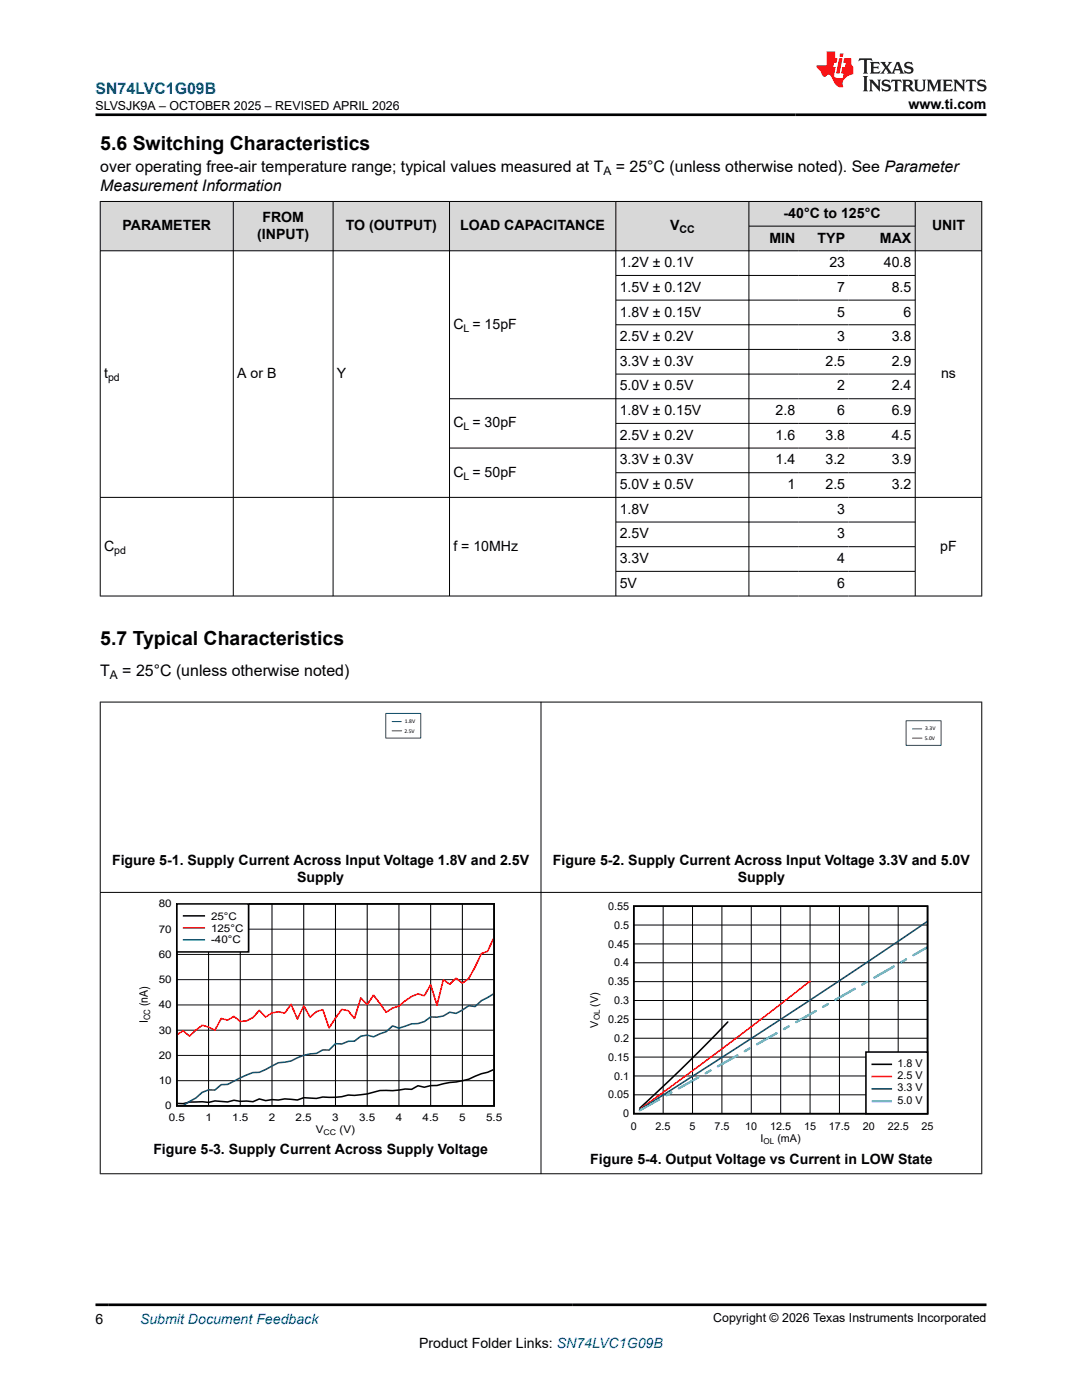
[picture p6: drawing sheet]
<svg xmlns="http://www.w3.org/2000/svg" width="216mm" height="279mm" viewBox="0 0 216 279" stroke-linecap="round" stroke-linejoin="round" font-family="sans-serif">
<g fill="#d8d8d8">
<path d="M20 40.2h175.9v4.9h-175.9z" fill-rule="evenodd"/>
<path d="M20.1 40.3h26.4v9.7h-26.4z" fill-rule="evenodd"/>
<path d="M46.6 40.3h19.8v9.7h-19.8z" fill-rule="evenodd"/>
<path d="M66.5 40.3h23.1v9.7h-23.1z" fill-rule="evenodd"/>
<path d="M89.8 40.3h33v9.7h-33z" fill-rule="evenodd"/>
<path d="M122.9 40.3h26.5v9.7h-26.5z" fill-rule="evenodd"/>
<path d="M149.5 40.3h33.1v4.8h-33.1z" fill-rule="evenodd"/>
<path d="M182.7 40.3h13.1v9.7h-13.1z" fill-rule="evenodd"/>
<path d="M149.5 45.2h9.9v4.8h-9.9z" fill-rule="evenodd"/>
<path d="M159.4 45.2h9.9v4.8h-9.9z" fill-rule="evenodd"/>
<path d="M169.3 45.2h13.3v4.8h-13.3z" fill-rule="evenodd"/>
</g>
<g fill="none" stroke="#000" stroke-width=".2">
<path d="M19.9 40.2h176.1M19.9 50.1h176.1M20 40.1v78.9M46.6 40.1v78.9M66.5 40.1v78.9M89.7 40.1v78.9M122.9 40.1v78.9M122.9 55h59.8M122.9 59.9h59.8M149.4 40.1v78.9M149.4 45.1h33.3M182.6 40.1v78.9"/>
<path d="M195.9 40.1v78.9M89.7 79.6h93M122.9 64.8h59.8M122.9 69.7h59.8M122.9 74.7h59.8M19.9 99.3h176.1M89.7 89.4h93M122.9 84.5h59.8M122.9 94.3h59.8M19.9 118.9h176.1M122.9 104.2h59.8M122.9 109.1h59.8"/>
<path d="M122.9 114h59.8M35.3 195.5h63.3M35.3 190.5h63.3M35.3 185.4h63.3M41.6 180.4v40.3M47.9 180.4v40.3M54.3 180.4v40.3M60.6 180.4v40.3M66.9 180.4v40.3M73.3 180.4v40.3M79.6 180.4v40.3M85.9 180.4v40.3"/>
<path d="M92.3 180.4v40.3M35.3 215.7h63.3M35.3 210.6h63.3M35.3 205.6h63.3M35.3 200.6h63.3"/>
</g>
<path d="M77 142.4h7v4.9h-7zM78.2 144h1.9M180.8 143.8h7v5h-7zM182.1 145.5h1.8" fill="none" stroke="#1f467d" stroke-width=".2"/>
<path d="M78.2 145.9h2M182.1 147.3h1.9" fill="none" stroke="#4f622a" stroke-width=".2"/>
<path d="M35.3 180.4h63.3v40.3h-63.3zM98.4 213.5l-1.1 .5-2.5 .8a12.9 12.9 0 0 1-5.1 1.2l-2.5 .6-1.3 .1-1.2 .3-1.3-.3-1.3 .7-1.2-.1a18.1 18.1 0 0 1-5.1 .3 15.8 15.8 0 0 1-6.3 .9 13.1 13.1 0 0 1-5.1 .4l-1.3 .3-2.5-.1-1.3 .4-2.5-.2-1.3 .2h-1.2l-1.3 .2-1.3-.4-1.2 .6-2.6-.1-1.2-.2-1.3 .3-2.5-.2-1.3 .3a15.5 15.5 0 0 0-5 .3l-1.2-.1" fill="none" stroke="#000" stroke-width=".32"/>
<path d="M98.4 187.3l-1.1 2.6-1.2 .4-2.6 5-1.2 .9-1.3-1-1.3 1.2-1.2-.9-1.3 5.1-1.3-4.1-1.2 2.2-1.3-.4-1.3 .6-2.5 1.9-1.3 .4-1.2 .8-2.6-3.4-1.2 1.9-1.3-1.3-1.3 4.1-1.2-1.6-1.3-.3-2.5 3.8-1.3-3.7-1.3 .4-1.2 1.1-1.3-2.3-1.3 2.7-1.2-3-1.3 1.8-1.3-.3-1.2 .3-1.3 .8-1.3-1.4-1.2 1.5-1.3 .6-1.3 .2-1.2-1.1-1.3 .8-1.3-.3-1.2 2.3-1.3-.6-1.3-.4-2.5 2.2-1.2-1.1-1.2 .7" fill="none" stroke="#f00" stroke-width=".32"/>
<path d="M98.4 198.4l-2.3 1.3-1.3 1.2-1.3-.2-2.5 1.6-1.3-.3-1.2 .8-1.3 .2h-1.3l-1.2 .9-1.3 .4h-1.3l-2.5 .9-1.3-.5-1.2 1.2-2.6 1-1.2-.3-1.3 .2-1.3 1h-1.2l-1.3 .5h-1.3l-1.2 1.3-1.3-.1-1.3 .7a9.9 9.9 0 0 0-5 1.5l-2.6 .4-3.8 1.9-1.2 .1-2.6 1-2.5 1.3-1.3 .1-1.2 1h-1.3l-1.3 .5-1.2 1.1-2.5 1.5" fill="none" stroke="#156" stroke-width=".32"/>
<path d="M35.3 180.4h14.3v9.6h-14.3z" fill-rule="evenodd" fill="#fff"/>
<path d="M35.3 180.4h14.3v9.6h-14.3zM36.6 182.8h4.1" fill="none" stroke="#000" stroke-width=".32"/>
<path d="M36.6 185.2h4.1" fill="none" stroke="#f00" stroke-width=".32"/>
<path d="M36.6 187.6h4.1" fill="none" stroke="#156" stroke-width=".32"/>
<path d="M126.5 180.8h58.6v41.5h-58.6zM145.2 204l-8.2 8.3-9.4 8.9" fill="none" stroke="#000" stroke-width=".31"/>
<g fill="none" stroke="#000" stroke-width=".2">
<path d="M126.5 199.7h58.6M126.5 195.9h58.6M126.5 192.1h58.6M126.5 188.4h58.6M126.5 184.6h58.6M132.3 180.8v41.5M138.2 180.8v41.5M144 180.8v41.5M149.9 180.8v41.5M155.8 180.8v41.5M161.6 180.8v41.5M167.5 180.8v41.5"/>
<path d="M173.4 180.8v41.5M179.2 180.8v41.5M126.5 218.5h58.6M126.5 214.7h58.6M126.5 211h58.6M126.5 207.2h58.6M126.5 203.4h58.6"/>
</g>
<path d="M161.6 195.8l-15.2 11.8-18.8 13.8" fill="none" stroke="#f00" stroke-width=".31"/>
<path d="M184.9 184l-24.4 16.4-32.9 21.1" fill="none" stroke="#105465" stroke-width=".31"/>
<g fill="none" stroke="#00bacc" stroke-width=".44">
<path d="M170.6 197.3l-3.9 2.3M173 195.9l-1 .6M178.4 192.9l-3.9 2.2M180.8 191.5l-1 .5M184.9 189.1l-2.6 1.5M131.5 219.4l-3.9 2.2M134 218l-1 .6M139.3 215l-3.9 2.2M141.8 213.6l-1 .6M147.1 210.6l-3.9 2.2M149.6 209.2l-1 .6M155 206.2l-4 2.2"/>
<path d="M157.4 204.8l-1 .6M162.8 201.8l-3.9 2.2M165.2 200.4l-1 .5"/>
</g>
<path d="M172.8 210h12.3v12.3h-12.3z" fill-rule="evenodd" fill="#fff"/>
<path d="M172.8 210h12.3v12.3h-12.3zM174 212.4h3.8" fill="none" stroke="#000" stroke-width=".31"/>
<path d="M174 214.9h3.8" fill="none" stroke="#f00" stroke-width=".31"/>
<path d="M174 217.3h3.8" fill="none" stroke="#105465" stroke-width=".31"/>
<path d="M174.2 219.8h3.5" fill="none" stroke="#00bacc" stroke-width=".44"/>
<path d="M19.9 140.1h176.1M20 140.1v94.2M108 140.1v94.2M195.9 140.1v94.2M19.9 178.1h176.1M19.9 234.2h176.1" fill="none" stroke="#000" stroke-width=".2"/>
<path d="M171.5 11.6l-.2 .6 .5-.2h.6v.1v2.2l-.2 .4h1l-.2-.4v-2.2v-.1h.5l.6 .2-.2-.6zM173.6 12.4l.2 .3v1.6l-.2 .4h1.9l.1-.6a1.08 1.08 0 0 1-1.3 .2v-.7h.6l.4 .2v-.7l-.4 .2h-.6v-.5l.2-.2a1 1 0 0 1 1 .3l-.1-.5zM175.7 12.4l.9 1.1-1 1.2h.9l-.2-.2 .5-.8 .4 .8-.2 .2h1.6l-.2-.2 .2-.5h.9l.1 .5-.1 .2h.9l-.2-.4-.8-1.9h-.5l-.9 2.1-.9-1.1 .9-1h-.8l.2 .2-.4 .6-.4-.6 .2-.2zM179 12.8l.4 1h-.7zM180.7 12.5a.65 .65 0 0 0-.2 .7 .65 .65 0 0 0 .6 .5l.6 .1 .1 .3a.79 .79 0 0 1-.7 .4 .79 .79 0 0 1-.7-.5l.1 .7 .2-.1a.93 .93 0 0 0 1.1 0 .93 .93 0 0 0 .4-.9 1.46 1.46 0 0 0-1.2-.6l-.1-.3a1.09 1.09 0 0 1 1.2 .2l-.2-.6-.1 .1-.5-.2zM172.2 15.2l.2 .4v2.2l-.2 .4h1l-.2-.4v-2.2l.2-.4zM173.4 15.9l.2 .4v1.5l-.2 .4h.8l-.3-.4 .1-1.3 1.6 1.8v-2l.2-.4h-.7l.1 .2 .1 1.1-1.2-1.3zM176.2 16a.65 .65 0 0 0-.2 .8 .65 .65 0 0 0 .6 .4l.6 .2 .1 .2a.79 .79 0 0 1-.7 .4 .79 .79 0 0 1-.7-.5l.1 .7 .2-.1a.93 .93 0 0 0 1.1 .1 .93 .93 0 0 0 .4-1 1.46 1.46 0 0 0-1.2-.5l-.1-.4a1.09 1.09 0 0 1 1.2 .2l-.1-.6-.2 .1-.5-.1zM177.9 15.9l-.1 .6a.63 .63 0 0 1 .8-.3v1.6l-.3 .4h1l-.2-.4v-1.6a.66 .66 0 0 1 .8 .3l-.1-.6zM180 15.9l.2 .4v1.5l-.2 .4h1l-.2-.2-.1-.7h.5l.1 .2a.79 .79 0 0 0 1.2 .6l-1-.9a.61 .61 0 0 0 .6-.6 .61 .61 0 0 0-.5-.7zM180.8 16.2h.1a.47 .47 0 0 1 .5 .1 .47 .47 0 0 1 .1 .5l-.1 .1-.7 .1zM182.3 15.9l.2 .2a2.27 2.27 0 0 0 .4 2 1.04 1.04 0 0 0 1.7-.7v-1.3l.2-.2h-.8l.2 .4v1.1a.6 .6 0 0 1-.6 .6 .6 .6 0 0 1-.6-.6v-1.1l.3-.4zM184.9 15.9l.2 .4v1.5l-.2 .4h.8l-.3-.4v-1.4l.9 1.9 .9-1.9v1.4l-.3 .4h1l-.2-.4v-1.5l.2-.4h-.8l-.7 1.5-.6-1.5zM188.1 15.9l.2 .4v1.5l-.2 .4h1.9l.1-.6a1.09 1.09 0 0 1-1.3 .2v-.7h.6l.4 .2v-.6l-.4 .2h-.6v-.6l.2-.1a1.01 1.01 0 0 1 1 .3l-.1-.6zM190.2 15.9l.3 .4v1.5l-.3 .4h.8l-.2-.4v-1.3l1.6 1.8v-2l.2-.4h-.7l.2 .2v1.1l-1.2-1.3zM192.8 15.9l-.1 .6a.63 .63 0 0 1 .8-.3v1.6l-.3 .4h1l-.2-.4v-1.6a.66 .66 0 0 1 .8 .3l-.1-.6zM195.2 16a.65 .65 0 0 0-.2 .8 .65 .65 0 0 0 .6 .4l.6 .2 .2 .2a.79 .79 0 0 1-.7 .4 .79 .79 0 0 1-.7-.5l.1 .7 .2-.1a.93 .93 0 0 0 1 .1 .93 .93 0 0 0 .5-1 1.46 1.46 0 0 0-1.3-.5v-.4a1.09 1.09 0 0 1 1.2 .2l-.2-.6-.2 .1-.5-.1z" fill="#231f20"/>
<path d="M164.9 10.3v2.7h-2l.1 .4 .8 1a.95 .95 0 0 0 1 .9 .59 .59 0 0 1 .5-.4 .59 .59 0 0 1 .5 .3l.4 .8a1.59 1.59 0 0 0 2.1 1.4 1.61 1.61 0 0 1 1-2.3l1-.3-.1-1.5a1.59 1.59 0 0 1-.3-1.7h-1.5l-.2 .9h.6l-.2 .9h-.5l-.2 .9v.3l.4 .1-.1 .9h-.7a.73 .73 0 0 1-1-.7l.3-1.5h-.5l.1-.9h.5l.2-.9h-.5v-1.3zM167.4 11.6l-.6 3.1h.7l.6-3.1zM167.6 10.7l-.1 .6h.7l.1-.6z" fill="#ed1c24"/>
<path d="M19.1 22.9h177.8M19.1 260.4h177.8" fill="none" stroke="#000" stroke-width=".53"/>
<g font-size="3.9">
<text x="20" y="29.9">5.6 Switching Characteristics</text>
<text x="20" y="128.7">5.7 Typical Characteristics</text>
</g>
<text font-size="3.2" fill="#00f" x="19.1" y="18.7">SN74LVC1G09B</text>
<g font-size="3.2">
<text x="20" y="34.3">over operating free-air temperature range; typical values measured at T</text>
<text x="122.9" y="34.3">= 25°C (unless otherwise noted). See Parameter</text>
<text x="20" y="38.1">Measurement Information</text>
<text x="20" y="134.9">T</text>
<text x="24.4" y="134.9">= 25°C (unless otherwise noted)</text>
</g>
<g font-size="2.8">
<text x="181.3" y="21.8">www.ti.com</text>
<text x="24.4" y="45.9">PARAMETER</text>
<text x="51.3" y="47.6">(INPUT)</text>
<text x="52.4" y="44.2">FROM</text>
<text x="69" y="45.9">TO (OUTPUT)</text>
<text x="91.8" y="45.9">LOAD CAPACITANCE</text>
<text x="133.7" y="45.9">V</text>
<text x="156.4" y="43.5">-40°C to 125°C</text>
<text x="186" y="45.9">UNIT</text>
<text x="123.7" y="53.3">1.2V ± 0.1V</text>
<text x="153.5" y="48.4">MIN</text>
<text x="163.2" y="48.4">TYP</text>
<text x="165.5" y="53.3">23</text>
<text x="175.6" y="48.4">MAX</text>
<text x="176.4" y="53.3">40.8</text>
<text x="123.7" y="58.2">1.5V ± 0.12V</text>
<text x="167.1" y="58.2">7</text>
<text x="177.9" y="58.2">8.5</text>
<text x="90.5" y="65.6">C = 15pF</text>
<text x="123.7" y="63.2">1.8V ± 0.15V</text>
<text x="167.1" y="63.2">5</text>
<text x="180.3" y="63.2">6</text>
<text x="123.7" y="68.1">2.5V ± 0.2V</text>
<text x="167.1" y="68.1">3</text>
<text x="177.9" y="68.1">3.8</text>
<text x="20.8" y="75.5">t</text>
<text x="47.3" y="75.5">A or B</text>
<text x="67.2" y="75.5">Y</text>
<text x="123.7" y="73">3.3V ± 0.3V</text>
<text x="123.7" y="77.9">5.0V ± 0.5V</text>
<text x="164.7" y="73">2.5</text>
<text x="167.1" y="77.9">2</text>
<text x="177.9" y="73">2.9</text>
<text x="177.9" y="77.9">2.4</text>
<text x="187.8" y="75.5">ns</text>
<text x="123.7" y="82.9">1.8V ± 0.15V</text>
<text x="154.8" y="82.9">2.8</text>
<text x="167.1" y="82.9">6</text>
<text x="177.9" y="82.9">6.9</text>
<text x="90.5" y="85.3">C = 30pF</text>
<text x="123.7" y="87.8">2.5V ± 0.2V</text>
<text x="154.8" y="87.8">1.6</text>
<text x="164.7" y="87.8">3.8</text>
<text x="177.9" y="87.8">4.5</text>
<text x="90.5" y="95.2">C = 50pF</text>
<text x="123.7" y="92.7">3.3V ± 0.3V</text>
<text x="154.8" y="92.7">1.4</text>
<text x="164.7" y="92.7">3.2</text>
<text x="177.9" y="92.7">3.9</text>
<text x="123.7" y="97.6">5.0V ± 0.5V</text>
<text x="157.1" y="97.6">1</text>
<text x="164.7" y="97.6">2.5</text>
<text x="177.9" y="97.6">3.2</text>
<text x="123.7" y="102.5">1.8V</text>
<text x="123.7" y="107.5">2.5V</text>
<text x="167.1" y="102.5">3</text>
<text x="167.1" y="107.5">3</text>
<text x="20.8" y="109.9">C</text>
<text x="90.5" y="109.9">f = 10MHz</text>
<text x="123.7" y="112.4">3.3V</text>
<text x="167.1" y="112.4">4</text>
<text x="187.6" y="109.9">pF</text>
<text x="123.7" y="117.3">5V</text>
<text x="167.1" y="117.3">6</text>
<text x="22.4" y="172.7">Figure 5-1. Supply Current Across Input Voltage 1.8V and 2.5V</text>
<text x="110.3" y="172.7">Figure 5-2. Supply Current Across Input Voltage 3.3V and 5.0V</text>
<text x="59.3" y="176.1">Supply</text>
<text x="147.2" y="176.1">Supply</text>
<text x="30.6" y="230.2">Figure 5-3. Supply Current Across Supply Voltage</text>
<text x="117.8" y="232.2">Figure 5-4. Output Voltage vs Current in LOW State</text>
<text x="19.1" y="264.2">6</text>
<text x="83.6" y="269">Product Folder Links: SN74LVC1G09B</text>
</g>
<text font-size="2.8" fill="#00f" x="27.9" y="264.2">Submit Document Feedback</text>
<g font-size="2.5">
<text x="19.1" y="21.9">SLVSJK9A – OCTOBER 2025 – REVISED APRIL 2026</text>
<text x="142.3" y="263.9">Copyright © 2026 Texas Instruments Incorporated</text>
</g>
<g font-size="2.4">
<text x="120.4" y="34.9">A</text>
<text x="21.9" y="135.5">A</text>
</g>
<g font-size="2.3">
<text x="29.5" y="200.8" transform="rotate(-90 29.5 200.8)">(nA)</text>
<text x="29.5" y="204.2" transform="rotate(-90 29.5 204.2)">I</text>
</g>
<g font-size="2.1">
<text x="135.6" y="46.5">CC</text>
<text x="92.5" y="66.2">L</text>
<text x="21.6" y="76">pd</text>
<text x="92.5" y="85.9">L</text>
<text x="92.5" y="95.7">L</text>
<text x="22.8" y="110.5">pd</text>
<text x="31.7" y="181.1">80</text>
<text x="42.1" y="183.5">25°C</text>
<text x="42.1" y="185.9">125°C</text>
<text x="121.3" y="181.6">0.55</text>
<text x="122.5" y="185.3">0.5</text>
<text x="31.7" y="191.2">60</text>
<text x="31.7" y="186.1">70</text>
<text x="42.1" y="188.3">-40°C</text>
<text x="121.3" y="189.1">0.45</text>
<text x="31.7" y="196.2">50</text>
<text x="121.3" y="196.6">0.35</text>
<text x="122.5" y="192.9">0.4</text>
<text x="31.7" y="201.2">40</text>
<text x="119.3" y="200.9" transform="rotate(-90 119.3 200.9)">(V)</text>
<text x="122.5" y="200.4">0.3</text>
<text x="31.7" y="206.3">30</text>
<text x="119.3" y="205.1" transform="rotate(-90 119.3 205.1)">V</text>
<text x="121.3" y="204.2">0.25</text>
<text x="122.5" y="207.9">0.2</text>
<text x="31.7" y="211.3">20</text>
<text x="121.3" y="211.7">0.15</text>
<text x="122.5" y="215.5">0.1</text>
<text x="179.1" y="212.9">1.8 V</text>
<text x="179.1" y="215.3">2.5 V</text>
<text x="31.7" y="216.4">10</text>
<text x="33" y="221.4">0</text>
<text x="121.3" y="219.2">0.05</text>
<text x="179.1" y="217.8">3.3 V</text>
<text x="179.1" y="220.2">5.0 V</text>
<text x="33.7" y="223.8">0.5</text>
<text x="41" y="223.8">1</text>
<text x="46.3" y="223.8">1.5</text>
<text x="53.6" y="223.8">2</text>
<text x="59" y="223.8">2.5</text>
<text x="63" y="226.2">V</text>
<text x="66.3" y="223.8">3</text>
<text x="67.7" y="226.2">(V)</text>
<text x="71.7" y="223.8">3.5</text>
<text x="79" y="223.8">4</text>
<text x="84.3" y="223.8">4.5</text>
<text x="91.6" y="223.8">5</text>
<text x="97" y="223.8">5.5</text>
<text x="124.3" y="223">0</text>
<text x="125.9" y="225.4">0</text>
<text x="130.8" y="225.4">2.5</text>
<text x="137.6" y="225.4">5</text>
<text x="142.6" y="225.4">7.5</text>
<text x="148.7" y="225.4">10</text>
<text x="151.8" y="227.9">I</text>
<text x="153.7" y="225.4">12.5</text>
<text x="155.1" y="227.9">(mA)</text>
<text x="160.4" y="225.4">15</text>
<text x="165.4" y="225.4">17.5</text>
<text x="172.2" y="225.4">20</text>
<text x="177.1" y="225.4">22.5</text>
<text x="183.9" y="225.4">25</text>
</g>
<text font-size="1.7" x="29.9" y="203.7" transform="rotate(-90 29.9 203.7)">CC</text>
<g font-size="1.6">
<text x="119.7" y="203.6" transform="rotate(-90 119.7 203.6)">OL</text>
<text x="64.6" y="226.5">CC</text>
<text x="152.4" y="228.2">OL</text>
</g>
<g font-size="1.1">
<text x="80.7" y="146.2">2.5V</text>
<text x="80.8" y="144.3">1.8V</text>
<text x="184.5" y="147.7">5.0V</text>
<text x="184.6" y="145.8">3.3V</text>
</g>
</svg>
